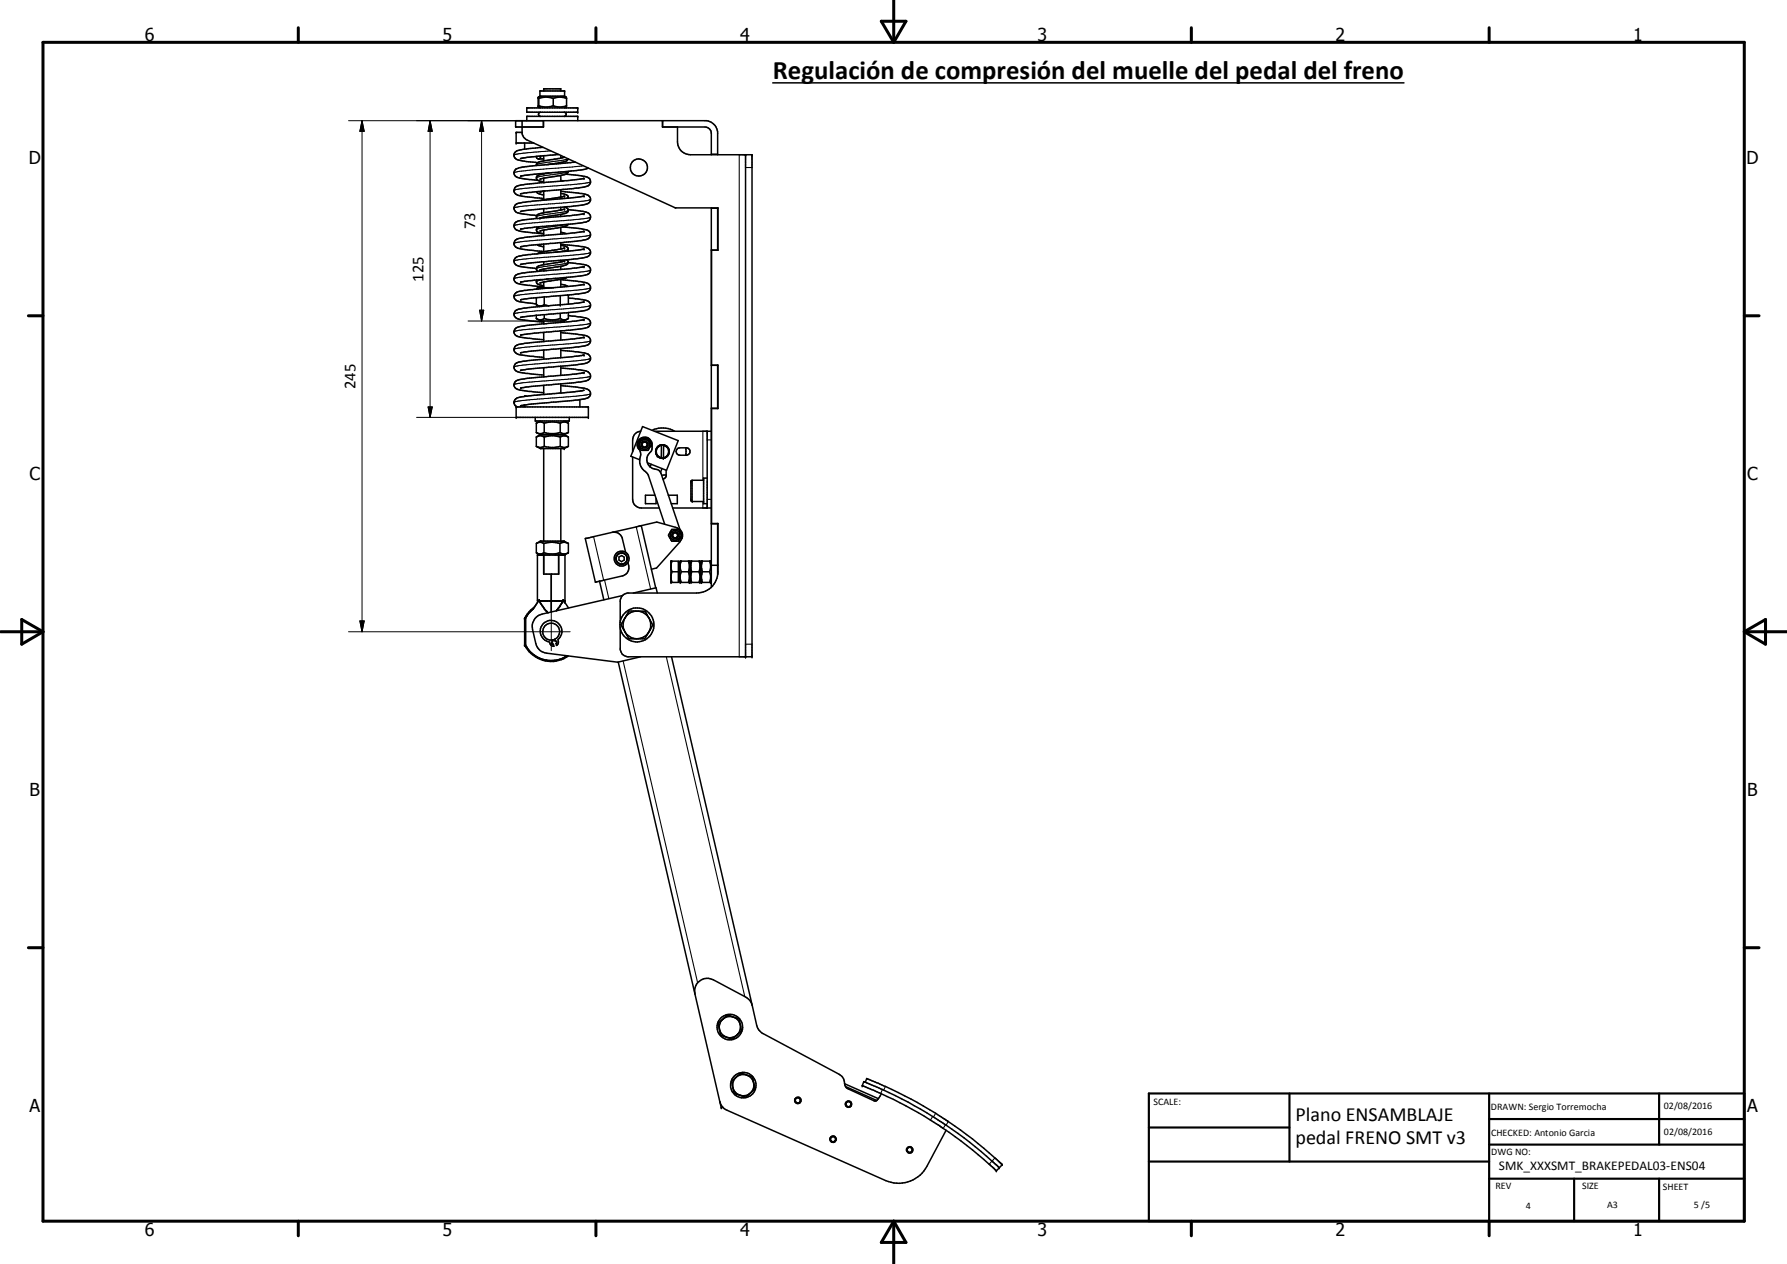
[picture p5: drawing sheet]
<svg xmlns="http://www.w3.org/2000/svg" width="420mm" height="297mm" viewBox="0 0 420 297" stroke-linecap="round" stroke-linejoin="round" font-family="sans-serif">
<g fill="none" stroke="#000" stroke-width=".35">
<path d="M181.7 19.5h148.4M122.8 28.4v3l.3 .9 .5 .5 35.1 16 10.1 .1v9.9h-1.6M122.8 31.1h-1.4v2.5h4.1M123.3 33.6v1.5M123.9 28.4v-1.1h11.9v1.1M123.9 25.4h11.9v1h-11.9zM126.1 36.7l.3 .6h1.4M126.6 22.8v2.3l-.1-.1zM126.6 25.1l.3 .3M126.7 23.1a5 5 0 0 1 3.4 0M126.7 24.9a5.5 5.5 0 0 0 3.4 0M126.7 25l-.1 .1"/>
<path d="M126.9 22.6v-1.2h5.8v1.2M126.9 22.6h5.8M126.9 22.6l-.3 .2M127.1 36.7l-.1 .4-.3 .2M127.1 26.4l-.3 .1-.2 .3 .3 .5M127.7 34.6l-4.7 .5a2.83 2.83 0 0 0-2 .8 1.29 1.29 0 0 0 1.3 1.8l4.1 .5M127.8 28.4v1.4M127.8 28.4v1.4h-6.6v-1.4h44.9a3.1 3.1 0 0 1 2.6 2.6v5.4M127.8 21.4v-.5h4.1v.5M127.8 36.6v1.2M129 38.7l-1.8 .1a18.1 18.1 0 0 0-5.9 1 1.17 1.17 0 0 0-.4 1.3 1.17 1.17 0 0 0 1.2 .7l4.4 .6M129 38.7h-.4"/>
<path d="M130.1 23.1a4.3 4.3 0 0 1 3.1 0M130.1 24.9a4.7 4.7 0 0 0 3.1 0M130.1 23.1v1.8M131.4 36.3l-6.2 .5-2.8 .5M131.9 36.5v.7M131.9 38.2v.2M132.6 26.4l.3 .1 .2 .3-.3 .5M132.7 22.6l.4 .2 .1 .3M132.7 37l-5 .8a1.29 1.29 0 0 0-1.6 1.1M133.2 25v.1M133.2 25.1l-.5 .3M133.2 23.1v1.8"/>
<path d="M133.2 24.9v.1M133.6 37.3a2.55 2.55 0 0 1-2.3 1l-2.3 .4M135.3 38.1l-6.3 .6M138.3 39.5l-.8 .3-2 .3-8.6 .7-4.5 .6M155.8 28.4v1.4h10l.8 .3a1.52 1.52 0 0 1 .6 1.3v5M159.3 29.8v3.6a3 3 0 0 0 3 3h14.5v117.9h-29.3a1.91 1.91 0 0 1-1.7-1.6v-5.2M167.2 36.2h1.5M175.3 36.4v117.9M122.4 58h.1M126.1 45.1l.5 .4 1.2 .3M126.3 57.5l-3.8 .5M126.3 57.5l1.5 .5"/>
<path d="M126.8 53.3a.72 .72 0 0 0-.7 .7 .72 .72 0 0 0 .7 .7l1 .2M127 45.1l-.1 .1M127.8 40.8v.1M127.8 41.9v1M127.8 44.9v2M127.8 49.1v.9M127.8 51v.2M127.8 54.1v1.3M127.8 57.4v1.8M127.8 57.4l-1.5 .1M127.8 40.9l-.5 .1a.88 .88 0 0 0-.9 .2 .88 .88 0 0 0-.2 1l.7 .3 .9 .3M127.8 54.1l-.9 .2"/>
<path d="M127.8 59.2l-1.5 .4M128 44.9l-1 .2M129.1 40.6l-1.3 .3M131.8 53.4l-4 .7M131.9 41.2v1.4M131.9 44.6v1.7M131.9 48.7v.7M131.9 50.4v.4M131.9 53.4v1.6M131.9 57v1.5M131.9 45.4l.3 .1a1.45 1.45 0 0 1 1.4 .7v.4M131.9 57.7a1.86 1.86 0 0 1 1.7 .7l-.2 .7"/>
<path d="M131.9 45l4.1 .4a4.8 4.8 0 0 1 2.6 .8 1.33 1.33 0 0 1-1.3 1.9l-4.4 .5M131.9 57.4l4.1 .4a4.8 4.8 0 0 1 2.6 .9 1.29 1.29 0 0 1 0 1.4 1.29 1.29 0 0 1-1.3 .5l-14.9 1.5M131.9 54.6l1.2 .3M131.9 42.4l.6 .1M132.4 53.3l4.3 .5a2.23 2.23 0 0 1 2.1 1 1.41 1.41 0 0 1-1.7 1.6l-9.3 1M132.7 48.6l.2 .1M132.7 58.3l-4.9 .9M132.7 49.1l-5.8 1.1a.73 .73 0 0 0-.7 .4 .73 .73 0 0 0 .1 .8M132.7 46.1l-5.6 1M132.9 48.7l.4 .2a.75 .75 0 0 1 .2 .9 .75 .75 0 0 1-.8 .4l-5.8 1.1M132.9 48.6l-5.4 .5-5.1 .6M133 40.9l4 .5a1.62 1.62 0 0 1 1.8 1.6 2.56 2.56 0 0 1-2.5 1.1l-11 1-2.9 .5"/>
<path d="M133.6 52.7a2.03 2.03 0 0 1-1.8 .7M133.6 40.3a.95 .95 0 0 1-1 .8l-5.7 1M133.6 49.3l3.4 .4a2.23 2.23 0 0 1 1.8 1.1 1.65 1.65 0 0 1-1.8 1.5l-12.6 1.2-2 .3M137.3 54.4h-.1M137.3 54.4l-2.2 .3-11.4 1.1a4 4 0 0 0-2.6 .8 1.3 1.3 0 0 0 0 1.3 1.3 1.3 0 0 0 1.3 .6l5.4 .6M137.3 41.9l-3.5 .5-11.3 1.1a1.32 1.32 0 0 0-1.4 .6 1.32 1.32 0 0 0 .1 1.5l.5 .3 1.3 .2 4.8 .6M137.3 46.1l-2.4 .3-8.9 .8a12.5 12.5 0 0 0-4.8 .9 1.25 1.25 0 0 0-.2 1.4 1.25 1.25 0 0 0 1.2 .7l4 .5M137.3 50.2l-3 .5-8.4 .7-3.4 .4a1.27 1.27 0 0 0-1.4 .6 1.27 1.27 0 0 0 0 1.4l.2 .1a15.5 15.5 0 0 0 5.4 1h1.1M137.3 58.5l-2.8 .4-11.2 1.1a2.85 2.85 0 0 0-2.4 1 1.3 1.3 0 0 0 1.3 1.6l3.9 .5M167.2 48.9v89.1M167.2 48.9h1.5M167.3 58.8v27h1.5v10.2h-1.5v27h1.5v11.4a5 5 0 0 1-5 5h-16.3a2.03 2.03 0 0 0-1.7 1.6v5.2"/>
<path d="M168.7 48.9v9.9M126.1 74.1l-3.7 .5M126.1 70v1.6M126.1 74.1v.7M126.1 71.6a1.61 1.61 0 0 0 1.9 0M126.1 71.6l.7 .5M126.1 74.8l.9 .6h5.7l.9-.6M126.1 74.8l.9 .4 1-.4M126.3 65.8a.6 .6 0 0 0 .2 1l1.3 .4M126.8 72.1l-3.1 .3a3.5 3.5 0 0 0-2.6 .8 1.32 1.32 0 0 0 1.3 1.9l5.4 .6M126.9 66.5h.1M126.9 63.5h.1"/>
<path d="M127.8 61.5v.7M127.8 63.2v.5M127.8 66.3v1.3M127.8 75.4v.7M127.8 78.1v2.2M128 69.8v1.8M128 74v.8M128 71.6l1 .3M128 74.8a5.4 5.4 0 0 0 3.7 0M128 69.8l-5.6 .7M130.2 67.6h-3.8l-.3 .3M131.7 69.5v2.1"/>
<path d="M131.7 73.6v1.2M131.7 74.8a1.63 1.63 0 0 0 1.9 0M131.9 61.2v.4M131.9 62.6v.7M131.9 65.6v1.9M131.9 75.4v.4M131.9 77.8v2.1M131.9 65.7l4.1 .5a2.8 2.8 0 0 1 2.8 1.2 1.78 1.78 0 0 1-2.1 1.6l-8.7 .8M131.9 78.1l4.5 .6a2.73 2.73 0 0 1 2.4 .9 1.38 1.38 0 0 1-1.5 1.7l-13.1 1.3-1.8 .3M131.9 66.8l.9 .2 .6 .3M132.7 61.3l-5.5 1.1a.83 .83 0 0 0-.9 .3 .83 .83 0 0 0 0 .9l.3 .2M132.7 61.3h.1"/>
<path d="M133.2 61a.7 .7 0 0 1 .3 .9 .7 .7 0 0 1-.7 .5l-5.8 1.1M133.3 65.2l-1.1 .4-5.2 .9M133.4 69.3l.2 .2M133.6 61.7l3.4 .4a1.44 1.44 0 0 1 1.7 2 2.73 2.73 0 0 1-2.3 .8l-10.8 .9-3.2 .5M133.6 69.5v2M133.6 73.4v1.4M133.6 70l3.4 .4a1.82 1.82 0 0 1 1.8 1.1 1.5 1.5 0 0 1-1.8 1.6l-3.4 .3M133.6 74.2l3.1 .3a1.81 1.81 0 0 1 2.1 1.6 1.71 1.71 0 0 1-1.8 1.1l-11.4 1.1-3.2 .4M133.6 73.4l-7.5 .7M137.2 75.1l-14.2 1.5a1.93 1.93 0 0 0-2.1 1.4 1.74 1.74 0 0 0 1.8 1.3l5.1 .5M137.3 75.1h-.1M137.3 75.1h.1"/>
<path d="M137.3 62.7l-1.8 .3-12.2 1.1a2.39 2.39 0 0 0-2.4 1.2 1.39 1.39 0 0 0 1.5 1.5l5.4 .6M137.3 66.8l-15.1 1.7a1.23 1.23 0 0 0-1.3 1.2 1.23 1.23 0 0 0 1.3 1.2l3.9 .5M137.3 79.2l-2.2 .4-11.4 1a3.7 3.7 0 0 0-2.6 .9 1.21 1.21 0 0 0-.1 1.3 1.21 1.21 0 0 0 1.2 .6l5.6 .6M137.3 71l-2.6 .4-7.9 .7M121.4 95.6h16.9v2.5h-16.9zM123.3 93.1h.1M123.3 95.2v.4M123.8 93.1a3.9 3.9 0 0 0-2.7 .8 1.1 1.1 0 0 0 .5 1.7M125.8 98.1v.8h8v-.8M126.1 99.4v2.2M126.1 99.4l.9-.3 1 .3M127 98.9l-.9 .5"/>
<path d="M127.8 82.3v2.1M127.8 86.4v2.2M127.8 90.6v2.1M128 99.4v2.2M128 99.4a6.1 6.1 0 0 1 3.7 0M131.7 99.4v2.2M131.7 99.4a1.85 1.85 0 0 1 1.9 0M131.9 81.9v2.2M131.9 86.1v2.1M131.9 90.2v2.2M131.9 82.3l4.5 .5a2.42 2.42 0 0 1 2.4 1.2 1.78 1.78 0 0 1-2.1 1.6l-14.3 1.4M131.9 86.5l3.8 .4a5.3 5.3 0 0 1 2.8 .7 1.27 1.27 0 0 1 .1 1.4 1.27 1.27 0 0 1-1.3 .6l-12.3 1.2-2.6 .4"/>
<path d="M131.9 90.6a25.1 25.1 0 0 1 6.5 1 1.2 1.2 0 0 1 .3 1.4 1.2 1.2 0 0 1-1.2 .7l-1.1 .2M132.7 98.9l.9 .5M133.6 99.4v2.2M136.3 93.9v1.7M136.4 93.9l-12.2 1.1-1.8 .4M137.3 91.7l-2.1 .4-11.9 1M137.3 87.5l-2.2 .4-12.1 1.2a1.93 1.93 0 0 0-2.1 1.3 1.91 1.91 0 0 0 2.1 1.4l4.8 .5M137.3 83.4l-13.6 1.4a3.5 3.5 0 0 0-2.6 .8 1.23 1.23 0 0 0 1.1 1.9l5.6 .6M167.2 85.9h1.5M167.2 95.9h1.5M168.7 85.8v10.2M126.1 102.7v2.2"/>
<path d="M126.1 104.9l.9 .5h5.7l.9-.5M126.1 104.9a1.76 1.76 0 0 0 1.9 0M126.1 102.7l.7-.3 1.2 .3M126.1 101.6a1.76 1.76 0 0 0 1.9 0M126.1 101.6l.9 .6M127 102.2h5.7M127 102.2l-.9 .5M127.8 105.4v21.8M128 104.9a6.8 6.8 0 0 0 3.7 0M128 102.7l.2-.1a5.9 5.9 0 0 1 3.5 .1M128 102.7v2.2M128 101.6a6.8 6.8 0 0 0 3.7 0"/>
<path d="M131.7 104.9a1.82 1.82 0 0 0 1.9 0M131.7 102.7a1.63 1.63 0 0 1 1.9 0M131.7 102.7v2.2M131.7 101.6a1.82 1.82 0 0 0 1.9 0M131.9 105.4v21.8M132.7 102.2l.9 .5M133.6 102.7v2.2M133.6 101.6l-.9 .6M148.7 107.4v9.9a2 2 0 0 0 2.1 2.1h4.2M150.1 104.6l.6 2.2a3.2 3.2 0 0 0 1 4l.8 1 3.8 11.4M150.4 108l-2.1-.8 2.8-7 8.4 3.3-2.8 7-4.5-1.7M150.7 101.3a2.02 2.02 0 0 0-2 2.1v2.8"/>
<path d="M150.7 103.3l-.5 .5-.1 .5M150.8 104.6a.75 .75 0 0 0 .7 .6 .75 .75 0 0 0 .8-.6M150.8 104.4a.76 .76 0 0 1 .7-.7 .76 .76 0 0 1 .8 .5l-.1 .7-.5 .3M150.9 103.1l1-.1 .3 .1M151.3 105.2h.2M152.3 104.3a.76 .76 0 0 0-1.2-.4 .76 .76 0 0 0 .1 1.2M152.5 103.3l.7 1.2M152.5 103.3l-.2-.2h-1.5l-.8 1.3 .1 .2M152.9 109.7l1.2 .6a1.28 1.28 0 0 1 1.2 .7M153.1 109.1l-.2 .6M153.2 104.5a1.66 1.66 0 0 1-.6 2.1 2.26 2.26 0 0 0 .3 3.1M153.2 104.5l-.9 1.3h-1.5l-.7-1.2"/>
<path d="M153.3 104.9a1.74 1.74 0 0 0-2.3-2.1 1.74 1.74 0 0 0-.6 3M153.3 101.1a5.8 5.8 0 0 1 5.4 .2M153.9 101.3h13.3M154 116.4h-2.2v2h2.5v-1.2M154.2 106.2l.1 .6M154.2 106.5l.5 .8 .8 .4M154.5 107.1l1 .6M154.8 104.9l-.5 .7-.1 .7M155.3 111l4.6 13.5M155.5 107.6v.1M155.5 104.5a1.61 1.61 0 0 1 1.7 2.3M155.5 104.5v.1"/>
<path d="M155.5 104.6v3M155.5 104.6a1.49 1.49 0 0 0-1.2 1.5 1.49 1.49 0 0 0 1.2 1.5M155.5 104.5l-.5 .2M155.6 104.5l-.9 .4-.4 .5-.1 .6M155.6 110.1l-.3 .9M155.8 104.5l.2 .1M156 104.6v.1M156 104.7v2.9M156 104.7a1.46 1.46 0 0 1 1.2 1.4 1.46 1.46 0 0 1-1.2 1.5M156 104.6l1 .6 .3 .8M156.5 107.5l-.5 .2v-.1M156.6 110.5v1.4l-.4 .5-.3 .2"/>
<path d="M156.6 111.6l-1 .1M157 107l-.4 .4M157.1 116.4h2.1v2h-1.4M157.3 106.2l-.3 .9a1.49 1.49 0 0 1-1.5 .6M158.1 119.4h9.1M159.1 105.7a2.61 2.61 0 0 1 2.7-.4 .88 .88 0 0 1 .4 1 .88 .88 0 0 1-.8 .7h-1.6a.87 .87 0 0 1-.7-1.3zM161.2 105.2v1.8M165.4 112.9h-2.6l-.3 .1v4.7l.1 .2h2.8M166.3 112.4h-.9v6h.9M166.3 101.3v18.1M126.2 127.7l.8-.5h5.7l.9 .5M126.2 130l.8 .4"/>
<path d="M127.8 130.4v4.5h3.5v-4.5M127.9 127.7a6.1 6.1 0 0 1 3.7 0M127.9 127.7a1.48 1.48 0 0 0-1.8 0v2.2l.1 .1M127.9 129.9a1.52 1.52 0 0 1-1.7 .1M127.9 129.9a6.7 6.7 0 0 0 3.7 0M127.9 127.7v2.2M129.6 134.9v8.9M131.6 127.7a1.82 1.82 0 0 1 2 0v2.2M131.6 129.9a1.95 1.95 0 0 0 2 0M131.6 127.7v2.2M133.6 129.9l-.9 .5M141 136.6l1 4.4"/>
<path d="M144 125.1a2 2 0 0 1 2.3 1.5l.8 3.2M144 125.1l-6.4 1.5 2.4 10.2 1-.2M145.5 130.9l.7-.3 .6 .3v.7l-.7 .4-.6-.4zM146.4 140l-18.9 4.3a2.97 2.97 0 0 0-2.3 3.6l.8 3.3a2.98 2.98 0 0 0 2.6 2.3l16.6 2.1 5.4-1.3M147.6 132.2a2.18 2.18 0 0 1-1.3 3.1l-5.3 1.3M148.9 139.4l5.4-1.3 .2 1.3M150.8 123.5l3.6-.8 4.4 1.2a1.99 1.99 0 0 1 1.4 1.7M150.8 123.5l-6.8 1.6M150.8 123.5l3.4 14.6M157.8 131.9h1.7v5h-1.7zM157.8 133.4l.2 1M157.8 135.9l.2 1"/>
<path d="M157.9 124.4h1.6l.3 .6a1.13 1.13 0 0 1-.1 1.8l-.2 .4h-1.6l-.3-.6a1.09 1.09 0 0 1 0-1.7zM158 131.9l-.2 .9M158 134.4l-.2 .9M158 134.4h1.5M159.3 124.1a1.76 1.76 0 0 1 .9 2.7M159.5 132.2h.3M159.5 136.5h.3M159.8 136.6l.1 .3h2.2l.2-.3M160.2 134.4h1.7M160.2 134.4l-.3 .9 .3 1.6M160.2 131.9l-.3 .9 .3 1.6M160.2 125.6h.1"/>
<path d="M160.3 125.9v.6l-.5 .9-5.4 6.1-1.2 .3M161.9 131.9l.2 .9-.2 1.6M161.9 134.4l.2 .9-.2 1.6M162.3 132.2v4.4M162.3 132.2l-.2-.3h-2.2l-.1 .3v4.4M162.3 132.2l.1-.3h2.2l.1 .3M162.3 136.6l.1 .3h2.2l.1-.3M162.6 134.4h1.8M162.6 131.9l-.2 1.2 .2 1.3M162.6 134.4l-.2 1.2 .2 1.3M164.4 131.9l.2 .9-.2 1.6M164.4 134.4l.2 .9-.2 1.6"/>
<path d="M164.7 132.2l.2-.3h2.2l.1 .3M164.7 136.6l.2 .3h2.2l.1-.3M164.7 132.2v4.4M165.1 134.4h1.8M165.1 134.4l-.2 .9 .2 1.6M165.1 131.9l-.2 .9 .2 1.6M166.9 131.9l.2 .9-.2 1.6M166.9 134.4l.2 .9-.2 1.6M167.2 123.1h1.5M167.2 132.8h1.6M168.7 123v12M123.3 145.3v6.3"/>
<path d="M123.3 145.3h.3M123.3 151.6h.3M123.3 151.6a7 7 0 0 0 10.3 2.6M123.6 145.3v6.3M123.6 151.6a6.8 6.8 0 0 0 9.8 2.5M125.7 142.6l-1.3 1.2-1.1 1.5M126.6 141.2h-.2v-10.8h6.4v10.8M126.8 141.2h5.6M126.8 141.2v-.2l-1.4 2.1-1.2 1.2-.6 1M126.8 141.2l1.2 1.8 .9 1M130.4 150.2l.1 .5 .4 .1-.2 .4 .1 .5 .4-.4v-1a2.56 2.56 0 0 0-.2-4 2.56 2.56 0 0 0-3.9 1.1 2.56 2.56 0 0 0 2.1 3.5l.1 .3a.91 .91 0 0 0 .9 .7l-.1-.5-.4-.1 .3-.5-.2-.4M130.4 150.3l-.6 .1"/>
<path d="M131.1 143.1l-.3 .5M131.4 142.7l-.3 .4M132.4 141.2v-.2l1.3 1.9M132.4 141.2l-1 1.5M132.5 141.1l.1 .1M132.6 141.2h.2M132.6 141.2l.1 .2 .1-.2M145.4 155.6l23.8 103.3M149.8 143.6h-1.9a5.6 5.6 0 0 0-1.4 3.3l.1 .8 .3 .8M150.2 143.6l1.2 .5 .9 .8M152.3 144.9l-.6-1.3h-2.3a3.5 3.5 0 0 0-2.9 2.4l-.5 .8 1.1 2M152.3 144.9l.3 .3"/>
<path d="M152.6 148.5l-1 1.6h-3.7l-.8-1.3M152.6 148.5a3.3 3.3 0 0 1-5.5 .3M152.6 145.2l.9 1.7-.9 1.6M152.6 145.2l.3 .8a3.1 3.1 0 0 1-.3 2.5M157.9 154.3l19 82M163.4 233.6a3 3 0 0 1 1.1-3.1 3 3 0 0 1 3.2-.2l7.6 4 1 .8 .6 1.2M170.2 239.3a2.62 2.62 0 0 0-1 2.6M170.3 239.3l-1.4 1.2 .3 1.4M172 238.9l-.3-.1a.76 .76 0 0 0-1.2 .3l-.3 .2M172 238.9l.4 .1M172 238.9h-.7l-1 .4M172.4 239l1.4 .4 .3 1.4"/>
<path d="M172.4 239l.6 .3a2.38 2.38 0 0 1 1.1 1.5M176.9 236.3l1 4.7a2.95 2.95 0 0 0 1.5 1.9l17.9 9.5a2.89 2.89 0 0 1 1.4 2.7l.5 .7 6.5 2.9 .5-.1 1-1.6M169.2 241.9v.3M169.2 258.9l.4 1.4 .4-.1M169.2 258.9l.8 1.3M169.2 242.2l.2 1.1 1.4 .5M169.2 242.2l.7 1 .9 .6M170.8 243.8h.3M172.2 255.2l.1 .3M172.3 255.5l.3 1.4 1.4 .5M172.3 255.5l.7 1.3 1 .6M172.8 253.4l-.5 1-.1 .7"/>
<path d="M173 243.5l-1.1 .3h-.7M173 243.5l-.8 .7-1.1-.4M173.3 243.2l-.3 .3M174 257.4l.3 .1M174.1 240.8l.1 .8a.73 .73 0 0 1-.4 1.1l-.5 .5M174.1 240.8a2.64 2.64 0 0 1-.8 2.4M175.8 252.7a2.62 2.62 0 0 0-3 .7M175.8 252.7l.4 .2a.74 .74 0 0 1 .9 .9l.1 .7M175.9 252.8l.8 .7 .5 1M175.9 252.8l-1.8-.6-1.5 1.4a.74 .74 0 0 0-.4 1.2v.4M176.1 257.1a2.25 2.25 0 0 1-1.8 .4M176.2 257.1l-.3 .2a.79 .79 0 0 1-1.2 .3l-.4-.1"/>
<path d="M177.2 254.5l.3 1.4-1.3 1.2M177.2 254.5a2.49 2.49 0 0 1-1.1 2.6M198.6 254.7l7.9 3.5M198.8 255.4l7.4 3.2M203.4 254.3l.5-.8a87.4 87.4 0 0 1 11.8 5.6l4.3 2.5a96.3 96.3 0 0 1 15.6 12l-.6 .8M170 260.2l.9 .7 37.4 16.6a7.6 7.6 0 0 0 9.6-3.4l4.6-8.5M234.3 275.1v.1M235 274.4l-1.6-1.4a92.8 92.8 0 0 0-11.2-8.7l-2.5-1.7a93.5 93.5 0 0 0-13.5-7.1l-3.1-1.3-.4 .9 .2 .1a104 104 0 0 1 16.8 8.6 102.9 102.9 0 0 1 13.6 10.4l1 .9M235 274.4l-.7 .8"/>
<circle cx="150.2" cy="39.4" r="2.02"/>
<circle cx="151.6" cy="104.5" r="1.17"/>
<circle cx="151.6" cy="104.5" r=".6"/>
<circle cx="146.2" cy="131.3" r="1.36"/>
<circle cx="146.2" cy="131.3" r="1.75"/>
<circle cx="158.7" cy="125.8" r="1.17"/>
<circle cx="158.7" cy="125.8" r=".75"/>
<circle cx="158.7" cy="125.8" r=".59"/>
<circle cx="129.6" cy="148.4" r="1.98"/>
<circle cx="149.7" cy="146.9" r="4"/>
<circle cx="171.6" cy="241.4" r="3"/>
<circle cx="174.7" cy="255" r="3"/>
<circle cx="187.6" cy="258.6" r=".6"/>
<circle cx="187.6" cy="258.6" r=".74"/>
<circle cx="199.5" cy="259.5" r=".74"/>
<circle cx="199.5" cy="259.5" r=".6"/>
<circle cx="195.9" cy="267.7" r=".6"/>
<circle cx="195.9" cy="267.7" r=".74"/>
<circle cx="213.9" cy="270.2" r=".59"/>
<circle cx="213.9" cy="270.2" r=".75"/>
</g>
<g fill="#000">
<circle cx="121.4" cy="33.6" r=".18"/>
<circle cx="121.4" cy="31.1" r=".18"/>
<circle cx="132.7" cy="21.4" r=".18"/>
<circle cx="132.7" cy="22.6" r=".18"/>
<circle cx="133.1" cy="25.1" r=".18"/>
<circle cx="135.8" cy="27.3" r=".18"/>
<circle cx="135.8" cy="26.4" r=".18"/>
<circle cx="135.8" cy="25.4" r=".18"/>
<circle cx="155.8" cy="28.4" r=".18"/>
<circle cx="175.3" cy="36.4" r=".18"/>
<circle cx="176.8" cy="36.4" r=".18"/>
<circle cx="126.9" cy="51.3" r=".18"/>
<circle cx="132.7" cy="58.3" r=".18"/>
<circle cx="132.7" cy="49.1" r=".18"/>
<circle cx="132.7" cy="46.1" r=".18"/>
<circle cx="137.3" cy="58.5" r=".18"/>
<circle cx="137.3" cy="46.1" r=".18"/>
<circle cx="137.3" cy="41.9" r=".18"/>
<circle cx="137.3" cy="54.4" r=".18"/>
<circle cx="137.3" cy="50.2" r=".18"/>
<circle cx="126.9" cy="63.5" r=".18"/>
<circle cx="131.7" cy="71.6" r=".18"/>
<circle cx="132.7" cy="75.4" r=".18"/>
<circle cx="132.7" cy="61.3" r=".18"/>
<circle cx="137.3" cy="79.2" r=".18"/>
<circle cx="137.3" cy="62.7" r=".18"/>
<circle cx="137.3" cy="75.1" r=".18"/>
<circle cx="137.3" cy="66.8" r=".18"/>
<circle cx="121.4" cy="98.1" r=".18"/>
<circle cx="121.4" cy="95.6" r=".18"/>
<circle cx="137.3" cy="87.5" r=".18"/>
<circle cx="137.3" cy="83.4" r=".18"/>
<circle cx="138.3" cy="95.6" r=".18"/>
<circle cx="138.3" cy="98.1" r=".18"/>
<circle cx="132.7" cy="105.4" r=".18"/>
<circle cx="132.7" cy="102.2" r=".18"/>
<circle cx="154.5" cy="107.1" r=".18"/>
<circle cx="155.9" cy="107.7" r=".18"/>
<circle cx="132.7" cy="127.2" r=".18"/>
<circle cx="157.8" cy="131.9" r=".18"/>
<circle cx="157.8" cy="136.9" r=".18"/>
<circle cx="159.9" cy="131.9" r=".18"/>
<circle cx="159.9" cy="136.9" r=".18"/>
<circle cx="162.1" cy="131.9" r=".18"/>
<circle cx="162.1" cy="136.9" r=".18"/>
<circle cx="162.5" cy="131.9" r=".18"/>
<circle cx="162.5" cy="136.9" r=".18"/>
<circle cx="164.6" cy="131.9" r=".18"/>
<circle cx="164.6" cy="136.9" r=".18"/>
<circle cx="164.9" cy="131.9" r=".18"/>
<circle cx="164.9" cy="136.9" r=".18"/>
<circle cx="167.1" cy="136.9" r=".18"/>
<circle cx="167.1" cy="131.9" r=".18"/>
<circle cx="123.3" cy="145.3" r=".18"/>
<circle cx="123.3" cy="151.6" r=".18"/>
<circle cx="132.7" cy="141.4" r=".18"/>
<circle cx="175.3" cy="154.3" r=".18"/>
<circle cx="176.8" cy="154.3" r=".18"/>
<circle cx="202.7" cy="255.1" r=".18"/>
<circle cx="169.6" cy="260.3" r=".18"/>
<circle cx="234.3" cy="275.1" r=".18"/>
<circle cx="234.9" cy="274.4" r=".18"/>
<circle cx="235.6" cy="273.6" r=".18"/>
</g>
<g fill="none" stroke="#000" stroke-width=".25">
<path d="M129.5 35.5l-6.4 .5-1.7 .2-.5 .3M133.6 37.3l-1.2 .3-5.3 .8-1 .3M137.2 38.9l-3.9 .4a87.9 87.9 0 0 0-12.4 1.3M173.8 36.4v117.9M175.3 39.4h1.5M120.9 44.7h.1M120.9 57.1h.1M121.1 44.6l-.2 .1M121.1 44.6h.1M126.1 53.9v.1M126.1 54h.1M132.9 52.7l-5.9 .9-.9 .3"/>
<path d="M133.6 40.3l-.9 .3-5.8 .8-.8 .4M133.6 46.4l-.3 .2M133.6 49.4l-.9 .4-4.9 .7a2.21 2.21 0 0 0-1.7 .5M133.6 58.6h.1M133.6 58.6l-.8 .3-2.8 .4M138.8 51.1l-2.9 .5-12.1 .9-2.4 .3-.5 .3M138.8 59.4l-2.9 .5-12.7 1-2.3 .4M138.8 59.4h.1M138.8 51.1h.1M138.8 55.2h.1M138.8 46.9h.1M138.8 42.7h.1"/>
<path d="M138.8 46.9l-.8 .3-2.1 .2-10.6 .9a11.4 11.4 0 0 0-4.4 .6M138.8 55.2l-1 .3-2.2 .3-12.1 .9-1.9 .2-.7 .3M138.8 51v.1M138.8 59.3v.1M138.8 42.7l-2 .5-13.3 1-2.4 .4M120.9 61.3v.1M120.9 69.6v.1M120.9 69.6h.1M121.1 77.9l-.2 .1M121.1 77.8v.1M128.9 65.6l-2.2 .3-.6 .3M133.6 61.7l-2.3 .5-3.5 .5-1.7 .5"/>
<path d="M133.6 61.6v.1M138.8 67.7l-3.2 .5-12.1 .9-2.6 .5M138.8 67.7h.1M138.8 67.6h.1M138.8 63.5l-3.2 .6-12.4 .9-1.8 .3-.5 .2M138.8 71.8l-2.3 .5-13.3 1-1.8 .3-.5 .2M138.8 63.5h.1M138.8 71.8h.1M138.8 75.9l-2 .5-12.3 .9-3.4 .5M138.8 67.6v.1M120.9 90.4h.1M120.9 82v.1"/>
<path d="M120.9 90.3v.1M120.9 90.3h.1M120.9 82h.1M138.8 92.6l-3.6 .5-12.3 1-1.7 .3-.3 .2M138.8 92.6h.1M138.8 80.1l-3.2 .5-12.1 1-2.6 .4M138.8 80.1h.1M138.8 84.2l-2.3 .5-13.3 1.1-1.8 .2-.5 .3M138.8 92.5v.1M138.8 88.3l-.3 .3-1.7 .2-12.3 1-3.6 .5M138.8 92.5h.1M162.8 117.9h.1"/>
<path d="M162.8 112.9v5M165.3 101.3v11.6M165.3 117.9v1.5M166.3 103.4h.9M166.3 117.3h.9M139.6 126.1l2.3 10.3M142.1 136.3l1.1 4.4M149.6 123.8l3.4 14.6M146.5 155.3l17.5 75.7M156.7 154.3l18.4 79.9M175.3 151.4h1.5M207.5 256l-.4 1"/>
<path d="M208.2 255.3l-.4 .9M219.3 262.4l-.5 .8M219.7 262.6h.1M220 261.6l-.5 .9M222.3 264.3l-.5 .9M223 263.6l-.5 .8M233.9 272.1l-1.3 1.5"/>
<circle cx="146.1" cy="131.3" r="1.24"/>
</g>
<g fill="none" stroke="#000" stroke-width=".71">
<path d="M10.1 9.9h400v277.1h-400zM70.1 6.5v3.4M140.1 6.5v3.4M207.2 5h5.8l-2.9 4.9zM210.1 0v9.9M280.1 6.5v3.4M350.1 6.5v3.4M6.7 74.2h3.4M410.1 74.2h3.5M.1 148.5h10M5.1 145.6l5 2.9-5 2.9zM410.1 148.5h10"/>
<path d="M410.1 148.5l5-2.9v5.8zM6.7 222.7h3.4M410.1 222.7h3.5M70.1 287v3.4M140.1 287v3.4M210.1 287v10M210.1 287l2.9 5h-5.8zM280.1 287v3.4M350.1 287v3.4"/>
</g>
<path d="M270.1 257h140v30h-140zM303.2 257v16M350.1 257v30M390.1 257v12M270.1 265h33.1M270.1 273h80M350.1 277h60M350.1 269h60M350.1 263h60M370.1 277v10M390.1 277v10" fill="none" stroke="#000" stroke-width=".51"/>
<g fill="none" stroke="#000" stroke-width=".24">
<path d="M81.9 28.4h45.9M85.1 28.4l.5 2.5h-1zM85.1 28.4v120.1M101.1 28.4l.5 2.5h-.9zM101.1 28.4v69.7M113.2 28.4l.5 2.5h-.9zM113.2 28.4v47M110.1 75.4h16.9M112.8 72.9h.9l-.5 2.5zM97.9 98.1h23.5M100.7 95.6h.9l-.5 2.5zM81.9 148.5h52.2"/>
<path d="M84.6 145.9h1l-.5 2.6zM129.6 143.9v9"/>
</g>
<path d="M85.1 28.4l.5 2.5h-1zM101.1 28.4l.5 2.5h-.9zM113.2 28.4l.5 2.5h-.9zM112.8 72.9h.9l-.5 2.5zM100.7 95.6h.9l-.5 2.5zM84.6 145.9h1l-.5 2.6z" fill="#000"/>
<text font-size="6.3" x="181.7" y="18.6">Regulación de compresión del muelle del pedal del freno</text>
<g font-size="4.7">
<text x="304.6" y="263.5">Plano ENSAMBLAJE</text>
<text x="304.6" y="268.9">pedal FRENO SMT v3</text>
</g>
<g font-size="4.2">
<text x="34" y="9.6">6</text>
<text x="104" y="9.6">5</text>
<text x="174" y="9.6">4</text>
<text x="244" y="9.6">3</text>
<text x="314" y="9.6">2</text>
<text x="384" y="9.6">1</text>
<text x="6.8" y="38.7">D</text>
<text x="410.6" y="38.7">D</text>
<text x="7" y="112.9">C</text>
<text x="410.8" y="112.9">C</text>
<text x="7" y="187.1">B</text>
<text x="410.8" y="187.1">B</text>
<text x="7" y="261.4">A</text>
<text x="410.8" y="261.4">A</text>
<text x="34" y="290.4">6</text>
<text x="104" y="290.4">5</text>
<text x="174" y="290.4">4</text>
<text x="244" y="290.4">3</text>
<text x="314" y="290.4">2</text>
<text x="384" y="290.4">1</text>
</g>
<g font-size="3.9">
<text x="111.7" y="53.9" transform="rotate(-90 111.7 53.9)">73</text>
<text x="99.6" y="66.3" transform="rotate(-90 99.6 66.3)">125</text>
<text x="83.6" y="91.4" transform="rotate(-90 83.6 91.4)">245</text>
</g>
<text font-size="3.1" x="352.4" y="275">SMK_XXXSMT_BRAKEPEDAL03-ENS04</text>
<g font-size="2.4">
<text x="271.2" y="259.7">SCALE:</text>
<text x="350.6" y="260.8">DRAWN: Sergio Torremocha</text>
<text x="391.2" y="260.6">02/08/2016</text>
<text x="350.6" y="267">CHECKED: Antonio Garcia</text>
<text x="391.2" y="266.7">02/08/2016</text>
<text x="350.6" y="271.4">DWG NO:</text>
<text x="351.6" y="279.3">REV</text>
<text x="372" y="279.4">SIZE</text>
<text x="391" y="279.6">SHEET</text>
<text x="358.7" y="284.1">4</text>
<text x="377.9" y="283.8">A3</text>
<text x="398.3" y="283.8">5 /5</text>
</g>
</svg>
